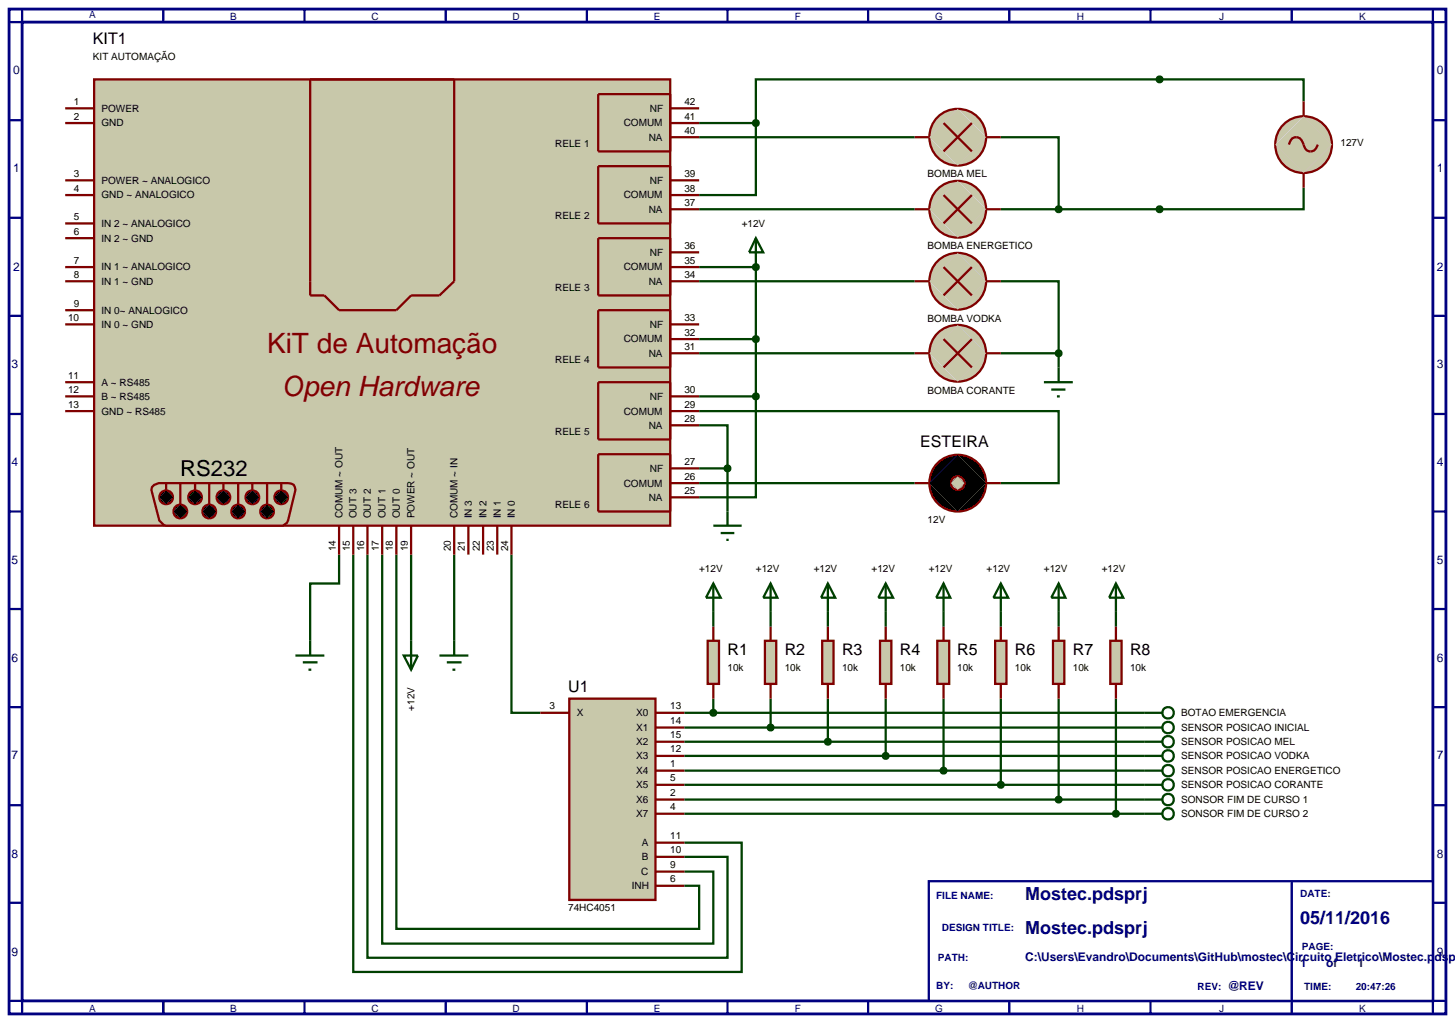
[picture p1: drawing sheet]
<svg xmlns="http://www.w3.org/2000/svg" width="257mm" height="180mm" viewBox="0 0 257 180" stroke-linecap="round" stroke-linejoin="round" font-family="sans-serif">
<path d="M1.6 1.6h253.4v177.2h-253.4zM3.9 3.9h248.8v172.6h-248.8z" fill="none" stroke="#000080" stroke-width=".5"/>
<path d="M3.9 1.6v2.3h-2.3M28.8 1.6v2.3" fill="none" stroke="#000080" stroke-width=".4"/>
<path d="M163.8 155.4h88.9v21.1h-88.9z" fill="#fff" stroke="#000080" stroke-width=".4"/>
<g fill="none" stroke="#000080" stroke-width=".4">
<path d="M53.7 1.6v2.3M78.6 1.6v2.3M103.5 1.6v2.3M128.3 1.6v2.3M153.1 1.6v2.3M178 1.6v2.3M202.9 1.6v2.3M227.8 1.6v2.3M252.7 1.6v2.3h2.3M1.6 21.2h2.3M1.6 38.4h2.3M252.7 21.2h2.3"/>
<path d="M252.7 38.4h2.3M1.6 55.7h2.3M252.7 55.7h2.3M1.6 73h2.3M252.7 73h2.3M1.6 90.2h2.3M252.7 90.2h2.3M1.6 107.4h2.3M252.7 107.4h2.3M1.6 124.7h2.3M252.7 124.7h2.3M1.6 142h2.3"/>
<path d="M1.6 159.2h2.3M227.8 155.4v23.4M252.7 142h2.3M252.7 159.2h2.3M1.6 176.5h2.3v2.3M28.8 176.5v2.3M53.7 176.5v2.3M78.6 176.5v2.3M103.5 176.5v2.3M128.3 176.5v2.3M153.1 176.5v2.3M178 176.5v2.3"/>
<path d="M202.9 176.5v2.3M255 176.5h-2.3v2.3"/>
</g>
<g fill="none" stroke="#004000" stroke-width=".4">
<path d="M229.9 17.9v-3.9h-96.6v7.7M123.3 36.9h38M123.3 24.2h38M123.3 21.7h10M133.3 21.7v12.7h-10M176.5 24.2h10.2v12.7M229.9 33.1v3.8h-53.4M123.3 47.1h10v22.8M123.3 59.8h10M123.3 49.6h38M176.5 49.6h10.2v12.7M123.3 72.5h63.4v12.7h-10.2"/>
<path d="M123.3 75h5v7.6M123.3 69.9h10M123.3 62.3h38M133.3 69.9v17.8h-10M176.5 62.3h10.2M186.7 62.3v2.5M59.8 97.8v5.1h-5.1v10.1M62.3 97.8v73.6h68.5v-22.8h-10.1M64.8 97.8v71.1h63.5v-17.8h-7.6M67.4 97.8v68.6h58.4v-12.7h-5.1M69.9 97.8v66h53.4v-7.6h-2.6M72.5 97.8v15.2"/>
<path d="M80.1 97.8v15.2M90.2 97.8v27.9h5.1M123.3 85.2h38M123.3 82.6h5M128.3 82.6v7.6M125.8 107.9v2.6M135.9 107.9v2.6M146 107.9v2.6M156.2 107.9v2.6M166.4 107.9v2.6M176.5 107.9v2.6M186.7 107.9v2.6"/>
<path d="M196.8 107.9v2.6M120.7 125.7h81.2M120.7 128.3h81.2M120.7 130.8h81.2M120.7 133.3h81.2M120.7 135.9h81.2M120.7 138.4h81.2M125.8 123.2v2.5M135.9 123.2v5.1M146 123.2v7.6M156.2 123.2v10.1M166.4 123.2v12.7"/>
<path d="M176.5 123.2v15.2M186.7 123.2v17.8M196.8 123.2v20.3M120.7 141h81.2M120.7 143.5h81.2"/>
</g>
<path d="M16.6 14h101.6v78.7h-101.6z" fill="#c8c8aa" stroke="#800000" stroke-width=".4"/>
<path d="M54.7 14h25.4v35.6l-2.6 2.5h-5l-2.6 2.6h-10.1l-2.6-2.6h-2.5zM105.5 16.6h12.7v10.1h-12.7zM105.5 29.3h12.7v10.1h-12.7zM105.5 42h12.7v10.1h-12.7zM105.5 54.7h12.7v10.1h-12.7zM105.5 67.4h12.7v10.1h-12.7zM105.5 80.1h12.7v10.1h-12.7z" fill="none" stroke="#800000" stroke-width=".4"/>
<path d="M27.2 85.5l.8-.3h22.9a1.06 1.06 0 0 1 1.2 1.2l-1.3 5.4-.2 .4-.7 .5h-20.6l-.4-.1-.8-.8-1.4-5.4 .1-.5z" fill="#c8c8aa" stroke="#800000" stroke-width=".4"/>
<g fill="#000" stroke="#800000" stroke-width=".4">
<path d="M28.3 87l.6-.4 .4-.1-1.2 1.2zM29.3 86.5a1.16 1.16 0 0 1 1.2 1.2zM30.5 87.7a1.16 1.16 0 0 1-1.2 1.2zM28.1 87.7l1.2 1.2a1.16 1.16 0 0 1-1.2-1.2z"/>
<path d="M31.1 89.2l.7-.2-1.2 1.2 .1-.4zM31.8 89a1.16 1.16 0 0 1 1.2 1.2zM33 90.2a1.16 1.16 0 0 1-1.2 1.2zM30.6 90.2l1.2 1.2a1.16 1.16 0 0 1-1.2-1.2z"/>
<path d="M33.4 87l.6-.4 .4-.1-1.2 1.2zM34.4 86.5a1.16 1.16 0 0 1 1.2 1.2zM35.6 87.7a1.16 1.16 0 0 1-1.2 1.2zM33.2 87.7l1.2 1.2a1.16 1.16 0 0 1-1.2-1.2z"/>
<path d="M36.2 89.2l.7-.2-1.2 1.2 .1-.4zM36.9 89a1.16 1.16 0 0 1 1.2 1.2zM36.9 91.4l1.2-1.2a1.16 1.16 0 0 1-1.2 1.2zM35.7 90.2l1.2 1.2a1.16 1.16 0 0 1-1.2-1.2z"/>
<path d="M38.4 87l.6-.4 .4-.1-1.2 1.2zM39.4 86.5a1.16 1.16 0 0 1 1.2 1.2zM40.6 87.7a1.16 1.16 0 0 1-1.2 1.2zM38.2 87.7l1.2 1.2a1.16 1.16 0 0 1-1.2-1.2z"/>
<path d="M41.3 89.2l.7-.2-1.2 1.2 .1-.4zM42 89a1.16 1.16 0 0 1 1.2 1.2zM42 91.4l1.2-1.2a1.16 1.16 0 0 1-1.2 1.2zM40.8 90.2l1.2 1.2a1.16 1.16 0 0 1-1.2-1.2z"/>
<path d="M43.5 87l.6-.4 .4-.1-1.2 1.2zM44.5 86.5a1.16 1.16 0 0 1 1.2 1.2zM45.7 87.7a1.16 1.16 0 0 1-1.2 1.2zM43.3 87.7l1.2 1.2a1.16 1.16 0 0 1-1.2-1.2z"/>
<path d="M46.4 89.2l.7-.2-1.2 1.2 .1-.4zM47.1 89a1.16 1.16 0 0 1 1.2 1.2zM48.3 90.2a1.16 1.16 0 0 1-1.2 1.2zM45.9 90.2l1.2 1.2a1.16 1.16 0 0 1-1.2-1.2z"/>
<path d="M48.6 87l.6-.4 .4-.1-1.2 1.2zM49.6 86.5a1.16 1.16 0 0 1 1.2 1.2zM50.8 87.7a1.16 1.16 0 0 1-1.2 1.2zM48.4 87.7l1.2 1.2a1.16 1.16 0 0 1-1.2-1.2z"/>
</g>
<path d="M28.1 87.7l1.2-1.2 1.2 1.2-1.2 1.2zM31.8 89l1.2 1.2-1.2 1.2-1.2-1.2zM33.2 87.7l1.2-1.2 1.2 1.2-1.2 1.2zM36.9 89l1.2 1.2-1.2 1.2-1.2-1.2zM38.2 87.7l1.2-1.2 1.2 1.2-1.2 1.2zM42 89l1.2 1.2-1.2 1.2-1.2-1.2zM43.3 87.7l1.2-1.2 1.2 1.2-1.2 1.2zM47.1 89l1.2 1.2-1.2 1.2-1.2-1.2zM48.4 87.7l1.2-1.2 1.2 1.2-1.2 1.2z" fill="#000"/>
<g fill="none" stroke="#800000" stroke-width=".4">
<path d="M11.5 19.1h5.1M118.2 19.1h5.1M11.5 21.7h5.1M11.5 31.8h5.1M11.5 34.4h5.1M11.5 39.4h5.1M118.2 21.7h5.1M118.2 24.2h5.1M118.2 31.8h5.1M118.2 34.4h5.1M118.2 36.9h5.1M11.5 47.1h5.1"/>
<path d="M11.5 49.6h5.1M11.5 57.2h5.1M11.5 42h5.1M11.5 54.7h5.1M118.2 44.5h5.1M118.2 47.1h5.1M118.2 49.6h5.1M118.2 57.2h5.1M118.2 59.8h5.1M11.5 72.5h5.1M11.5 69.9h5.1M11.5 67.4h5.1"/>
<path d="M118.2 72.5h5.1M118.2 62.3h5.1M118.2 69.9h5.1M118.2 75h5.1M29.3 85.2v1.2M31.8 85.2v3.8M34.4 85.2v1.2M36.9 85.2v3.8M39.4 85.2v1.2M42 85.2v3.8M44.5 85.2v1.2M47.1 85.2v3.8"/>
<path d="M49.6 85.2v1.2M59.8 92.7v5.1M62.3 92.7v5.1M64.8 92.7v5.1M67.4 92.7v5.1M69.9 92.7v5.1M72.5 92.7v5.1M80.1 92.7v5.1M82.6 92.7v5.1M85.2 92.7v5.1M87.7 92.7v5.1M90.2 92.7v5.1"/>
<path d="M118.2 82.6h5.1M118.2 85.2h5.1M118.2 87.7h5.1"/>
</g>
<path d="M71.2 115.6h2.5l-1.2 2.5zM72.5 113v5.1M77.5 115.6h5.1M78.8 116.8h2.6M79.8 118.1h.5M80.1 113v2.6" fill="none" stroke="#004000" stroke-width=".4"/>
<path d="M100.4 123.2h15.2v35.5h-15.2z" fill="#c8c8aa" stroke="#800000" stroke-width=".4"/>
<g fill="none" stroke="#800000" stroke-width=".4">
<path d="M95.3 125.7h5.1M115.6 125.7h5.1M115.6 128.3h5.1M115.6 130.8h5.1M115.6 133.3h5.1M115.6 135.9h5.1M115.6 138.4h5.1M115.6 141h5.1M115.6 143.5h5.1M115.6 148.6h5.1M115.6 151.1h5.1M115.6 153.7h5.1"/>
<path d="M115.6 156.2h5.1"/>
</g>
<g fill="none" stroke="#004000" stroke-width=".4">
<path d="M52.1 115.6h5.1M53.4 116.8h2.6M54.4 118.1h.5M54.7 113v2.6M201.9 125.7h3.1M201.9 128.3h3.1M201.9 130.8h3.1M201.9 133.3h3.1M201.9 135.9h3.1M201.9 138.4h3.1M201.9 141h3.1M201.9 143.5h3.1"/>
<circle cx="206" cy="130.8" r="1.01"/>
<circle cx="206" cy="133.3" r="1.01"/>
<circle cx="206" cy="135.9" r="1.01"/>
<circle cx="206" cy="125.7" r="1.01"/>
<circle cx="206" cy="138.4" r="1.01"/>
<circle cx="206" cy="128.3" r="1.01"/>
<circle cx="206" cy="143.5" r="1.01"/>
<circle cx="206" cy="141" r="1.01"/>
</g>
<path d="M124.8 113h2v7.6h-2z" fill="#c8c8aa" stroke="#800000" stroke-width=".4"/>
<path d="M125.8 110.5v2.5M125.8 120.6v2.6" fill="none" stroke="#800000" stroke-width=".4"/>
<path d="M134.9 113h2v7.6h-2z" fill="#c8c8aa" stroke="#800000" stroke-width=".4"/>
<path d="M135.9 110.5v2.5M135.9 120.6v2.6" fill="none" stroke="#800000" stroke-width=".4"/>
<path d="M145 113h2v7.6h-2z" fill="#c8c8aa" stroke="#800000" stroke-width=".4"/>
<path d="M146 110.5v2.5M146 120.6v2.6" fill="none" stroke="#800000" stroke-width=".4"/>
<path d="M155.2 113h2v7.6h-2z" fill="#c8c8aa" stroke="#800000" stroke-width=".4"/>
<path d="M156.2 110.5v2.5M156.2 120.6v2.6" fill="none" stroke="#800000" stroke-width=".4"/>
<path d="M165.3 113h2.1v7.6h-2.1z" fill="#c8c8aa" stroke="#800000" stroke-width=".4"/>
<path d="M166.4 110.5v2.5M166.4 120.6v2.6" fill="none" stroke="#800000" stroke-width=".4"/>
<path d="M175.5 113h2v7.6h-2z" fill="#c8c8aa" stroke="#800000" stroke-width=".4"/>
<path d="M176.5 110.5v2.5M176.5 120.6v2.6" fill="none" stroke="#800000" stroke-width=".4"/>
<path d="M185.7 113h2v7.6h-2z" fill="#c8c8aa" stroke="#800000" stroke-width=".4"/>
<path d="M186.7 110.5v2.5M186.7 120.6v2.6" fill="none" stroke="#800000" stroke-width=".4"/>
<path d="M195.8 113h2v7.6h-2z" fill="#c8c8aa" stroke="#800000" stroke-width=".4"/>
<path d="M196.8 110.5v2.5M196.8 120.6v2.6" fill="none" stroke="#800000" stroke-width=".4"/>
<path d="M125.4 125.4l.4-.2-.5 .5zM125.8 125.2l.4 .2 .1 .3zM125.8 126.2l.5-.5-.2 .4zM125.3 125.7l.5 .5-.3-.1z" fill="#004000" stroke="#004000" stroke-width=".4"/>
<path d="M125.8 125.2l.5 .5-.5 .5-.5-.5z" fill="#004000"/>
<path d="M135.6 127.9l.3-.1-.5 .5zM135.9 127.8l.3 .1 .2 .4zM135.9 128.8l.5-.5-.2 .4zM135.4 128.3l.5 .5-.3-.1z" fill="#004000" stroke="#004000" stroke-width=".4"/>
<path d="M135.9 127.8l.5 .5-.5 .5-.5-.5z" fill="#004000"/>
<path d="M145.7 130.4l.3-.1-.5 .5zM146 130.3l.3 .1 .2 .4zM146 131.3l.5-.5-.2 .4zM145.5 130.8l.5 .5-.3-.1z" fill="#004000" stroke="#004000" stroke-width=".4"/>
<path d="M146 130.3l.5 .5-.5 .5-.5-.5z" fill="#004000"/>
<path d="M155.8 133l.4-.2-.5 .5zM156.2 132.8l.3 .1 .2 .4zM156.7 133.3l-.1 .3-.4 .2zM155.7 133.3l.5 .5-.3-.1z" fill="#004000" stroke="#004000" stroke-width=".4"/>
<path d="M155.7 133.3l.5-.5 .5 .5-.5 .5z" fill="#004000"/>
<path d="M166.1 135.5l.3-.1-.5 .5zM166.4 135.4l.3 .1 .2 .4zM166.9 135.9l-.1 .3-.4 .2zM165.9 135.9l.5 .5-.4-.2z" fill="#004000" stroke="#004000" stroke-width=".4"/>
<path d="M166.4 135.4l.5 .5-.5 .5-.5-.5z" fill="#004000"/>
<path d="M176.1 138.1l.4-.2-.5 .5zM176.5 137.9l.4 .2 .1 .3zM177 138.4l-.2 .4-.3 .1zM176 138.4l.5 .5-.3-.1z" fill="#004000" stroke="#004000" stroke-width=".4"/>
<path d="M176.5 137.9l.5 .5-.5 .5-.5-.5z" fill="#004000"/>
<path d="M186.3 140.7l.4-.2-.5 .5zM186.7 140.5l.3 .1 .2 .4zM186.7 141.5l.5-.5-.2 .4zM186.2 141l.5 .5-.3-.1z" fill="#004000" stroke="#004000" stroke-width=".4"/>
<path d="M186.2 141l.5-.5 .5 .5-.5 .5z" fill="#004000"/>
<path d="M196.5 143.1l.3-.1-.5 .5zM196.8 143l.4 .2 .1 .3zM196.8 144l.5-.5-.2 .4zM196.3 143.5l.5 .5-.4-.2z" fill="#004000" stroke="#004000" stroke-width=".4"/>
<path d="M196.8 143l.5 .5-.5 .5-.5-.5z" fill="#004000"/>
<g fill="none" stroke="#004000" stroke-width=".4">
<path d="M125.8 102.9l1.3 2.5h-2.6zM125.8 102.9v5M135.9 102.9l1.2 2.5h-2.5zM135.9 102.9v5M146 102.9l1.3 2.5h-2.5zM146 102.9v5M156.2 102.9l1.3 2.5h-2.6zM156.2 102.9v5M166.4 102.9l1.2 2.5h-2.5zM166.4 102.9v5M176.5 102.9l1.3 2.5h-2.6zM176.5 102.9v5"/>
<path d="M186.7 102.9l1.2 2.5h-2.5zM186.7 102.9v5M196.8 102.9l1.3 2.5h-2.5zM196.8 102.9v5"/>
</g>
<path d="M165.1 82a5 5 0 0 1 3.8-1.8l-5 5a5 5 0 0 1 1.2-3.2zM168.9 80.2a5 5 0 0 1 5 5zM173.9 85.2a5 5 0 0 1-5 5zM163.9 85.2l5 5a5 5 0 0 1-5-5z" fill="#000" stroke="#800000" stroke-width=".4"/>
<path d="M163.9 85.2l5-5 5 5-5 5z" fill="#000"/>
<path d="M168.2 84.2l.7-.2-1.2 1.2 .1-.4zM168.9 84a1.16 1.16 0 0 1 1.2 1.2zM170.1 85.2a1.16 1.16 0 0 1-1.2 1.2zM167.7 85.2l1.2 1.2a1.16 1.16 0 0 1-1.2-1.2z" fill="#c8c8aa" stroke="#800000" stroke-width=".4"/>
<path d="M167.7 85.2l1.2-1.2 1.2 1.2-1.2 1.2z" fill="#c8c8aa"/>
<path d="M161.3 85.2h2.5M174 85.2h2.5" fill="none" stroke="#800000" stroke-width=".4"/>
<path d="M133 69.5l.3-.1-.5 .5zM133.3 69.4l.3 .1 .2 .4zM133.3 70.4l.5-.5-.2 .4zM132.8 69.9l.5 .5-.4-.2z" fill="#004000" stroke="#004000" stroke-width=".4"/>
<path d="M133.3 69.4l.5 .5-.5 .5-.5-.5z" fill="#004000"/>
<path d="M125.8 92.7h5M127.1 94h2.4M128.1 95.2h.4M128.3 90.2v2.5" fill="none" stroke="#004000" stroke-width=".4"/>
<path d="M128 82.2l.3-.1-.5 .5zM128.3 82.1l.4 .2 .1 .3zM128.3 83.1l.5-.5-.1 .3zM127.8 82.6l.5 .5-.3-.1z" fill="#004000" stroke="#004000" stroke-width=".4"/>
<path d="M128.3 82.1l.5 .5-.5 .5-.5-.5z" fill="#004000"/>
<path d="M165.1 59.1a5 5 0 0 1 3.8-1.8l-5 5a5 5 0 0 1 1.2-3.2zM168.9 57.3a5 5 0 0 1 5 5zM173.9 62.3a5 5 0 0 1-5 5zM163.9 62.3l5 5a5 5 0 0 1-5-5z" fill="#c8c8aa" stroke="#800000" stroke-width=".4"/>
<path d="M163.9 62.3l5-5 5 5-5 5z" fill="#c8c8aa"/>
<path d="M166.4 59.8l5 5M171.4 59.8l-5 5M161.3 62.3h2.5M174 62.3h2.5" fill="none" stroke="#800000" stroke-width=".4"/>
<path d="M133.3 42l1.3 2.5h-2.5zM133.3 42v5.1" fill="none" stroke="#004000" stroke-width=".4"/>
<path d="M133 59.4l.3-.1-.5 .5zM133.3 59.3l.3 .1 .2 .4zM133.3 60.3l.5-.5-.2 .4zM132.8 59.8l.5 .5-.4-.2z" fill="#004000" stroke="#004000" stroke-width=".4"/>
<path d="M133.3 59.3l.5 .5-.5 .5-.5-.5z" fill="#004000"/>
<path d="M165.1 46.4a5 5 0 0 1 3.8-1.8l-5 5a5 5 0 0 1 1.2-3.2zM168.9 44.6a5 5 0 0 1 5 5zM173.9 49.6a5 5 0 0 1-5 5zM163.9 49.6l5 5a5 5 0 0 1-5-5z" fill="#c8c8aa" stroke="#800000" stroke-width=".4"/>
<path d="M163.9 49.6l5-5 5 5-5 5z" fill="#c8c8aa"/>
<path d="M161.3 49.6h2.5M166.4 47.1l5 5M171.4 47.1l-5 5M174 49.6h2.5" fill="none" stroke="#800000" stroke-width=".4"/>
<path d="M165.1 33.7a5 5 0 0 1 3.8-1.8l-5 5a5 5 0 0 1 1.2-3.2zM168.9 31.9a5 5 0 0 1 5 5zM173.9 36.9a5 5 0 0 1-5 5zM163.9 36.9l5 5a5 5 0 0 1-5-5z" fill="#c8c8aa" stroke="#800000" stroke-width=".4"/>
<path d="M163.9 36.9l5-5 5 5-5 5z" fill="#c8c8aa"/>
<path d="M161.3 36.9h2.5M166.4 34.4l5 5M171.4 34.4l-5 5M174 36.9h2.5" fill="none" stroke="#800000" stroke-width=".4"/>
<path d="M165.1 21a5 5 0 0 1 3.8-1.8l-5 5a5 5 0 0 1 1.2-3.2zM168.9 19.2a5 5 0 0 1 5 5zM173.9 24.2a5 5 0 0 1-5 5zM163.9 24.2l5 5a5 5 0 0 1-5-5z" fill="#c8c8aa" stroke="#800000" stroke-width=".4"/>
<path d="M163.9 24.2l5-5 5 5-5 5z" fill="#c8c8aa"/>
<path d="M161.3 24.2h2.5M166.4 21.7l5 5M171.4 21.7l-5 5M174 24.2h2.5" fill="none" stroke="#800000" stroke-width=".4"/>
<path d="M184.1 67.4h5.1M185.4 68.7h2.5M186.4 69.9h.5M186.7 64.8v2.6" fill="none" stroke="#004000" stroke-width=".4"/>
<path d="M186.3 62l.4-.2-.5 .5zM186.7 61.8l.3 .1 .2 .4zM187.2 62.3l-.1 .3-.4 .2zM186.2 62.3l.5 .5-.4-.2z" fill="#004000" stroke="#004000" stroke-width=".4"/>
<path d="M186.2 62.3l.5-.5 .5 .5-.5 .5z" fill="#004000"/>
<path d="M133 46.7l.3-.1-.5 .5zM133.3 46.6l.3 .1 .2 .4zM133.3 47.6l.5-.5-.2 .4zM132.8 47.1l.5 .5-.4-.2z" fill="#004000" stroke="#004000" stroke-width=".4"/>
<path d="M133.3 46.6l.5 .5-.5 .5-.5-.5z" fill="#004000"/>
<path d="M226.7 21.7a5 5 0 0 1 3.2-1.2l-5 5a5 5 0 0 1 1.8-3.8zM229.9 20.5a5 5 0 0 1 5 5zM234.9 25.5a5 5 0 0 1-5 5zM224.9 25.5l5 5a5 5 0 0 1-5-5z" fill="#c8c8aa" stroke="#800000" stroke-width=".4"/>
<path d="M229.9 20.5l5 5-5 5-5-5z" fill="#c8c8aa"/>
<path d="M229.9 17.9v2.5M227.3 25.5a1.31 1.31 0 0 1 1.7-1.2 3.4 3.4 0 0 1 1.2 1.9 1.14 1.14 0 0 0 1.1 .5 1.14 1.14 0 0 0 .9-.8l.2-.4M229.9 30.6v2.5" fill="none" stroke="#800000" stroke-width=".4"/>
<path d="M186.3 36.6l.4-.2-.5 .5zM186.7 36.4l.3 .1 .2 .4zM187.2 36.9l-.1 .3-.4 .2zM186.2 36.9l.5 .5-.4-.2z" fill="#004000" stroke="#004000" stroke-width=".4"/>
<path d="M186.2 36.9l.5-.5 .5 .5-.5 .5z" fill="#004000"/>
<path d="M133 21.3l.3-.1-.5 .5zM133.3 21.2l.3 .1 .2 .4zM133.3 22.2l.5-.5-.2 .4zM132.8 21.7l.5 .5-.4-.2z" fill="#004000" stroke="#004000" stroke-width=".4"/>
<path d="M133.3 21.2l.5 .5-.5 .5-.5-.5z" fill="#004000"/>
<path d="M204.1 36.6l.4-.2-.5 .5zM204.5 36.4l.4 .2 .1 .3zM205 36.9l-.1 .3-.4 .2zM204 36.9l.5 .5-.4-.2z" fill="#004000" stroke="#004000" stroke-width=".4"/>
<path d="M204.5 36.4l.5 .5-.5 .5-.5-.5z" fill="#004000"/>
<path d="M204.1 13.7l.4-.2-.5 .5zM204.5 13.5l.4 .2 .1 .3zM204.5 14.5l.5-.5-.1 .3zM204 14l.5 .5-.4-.2z" fill="#004000" stroke="#004000" stroke-width=".4"/>
<path d="M204.5 13.5l.5 .5-.5 .5-.5-.5z" fill="#004000"/>
<g font-size="4.9" fill="#800000">
<text x="47.1" y="62.2">KiT de Automação</text>
<text x="49.6" y="69.8">Open Hardware</text>
</g>
<text font-size="3.9" x="31.8" y="83.9">RS232</text>
<g font-size="3.2" fill="#000080">
<text x="180.8" y="158.8">Mostec.pdsprj</text>
<text x="180.8" y="164.7">Mostec.pdsprj</text>
<text x="229.3" y="162.9">05/11/2016</text>
</g>
<g font-size="2.8">
<text x="16.4" y="7.8">KIT1</text>
<text x="162.3" y="78.9">ESTEIRA</text>
<text x="128.3" y="115.6">R1</text>
<text x="138.4" y="115.6">R2</text>
<text x="148.5" y="115.6">R3</text>
<text x="158.7" y="115.6">R4</text>
<text x="168.8" y="115.6">R5</text>
<text x="179" y="115.6">R6</text>
<text x="189.2" y="115.6">R7</text>
<text x="199.3" y="115.6">R8</text>
<text x="100.2" y="122.1">U1</text>
</g>
<g font-size="2.1" fill="#000080">
<text x="2.3" y="13.1">0</text>
<text x="253.4" y="13.1">0</text>
<text x="2.3" y="30.4">1</text>
<text x="253.4" y="30.4">1</text>
<text x="2.3" y="47.7">2</text>
<text x="253.4" y="47.7">2</text>
<text x="2" y="64.9">3</text>
<text x="253.4" y="64.9">3</text>
<text x="2" y="82.2">4</text>
<text x="253.4" y="82.2">4</text>
<text x="2" y="99.4">5</text>
<text x="253.4" y="99.4">5</text>
<text x="2" y="116.7">6</text>
<text x="253.4" y="116.7">6</text>
<text x="2" y="133.9">7</text>
<text x="253.4" y="133.9">7</text>
<text x="2" y="151.2">8</text>
<text x="253.4" y="151.2">8</text>
<text x="2" y="168.5">9</text>
<text x="180.8" y="169.5">C:\Users\Evandro\Documents\GitHub\mostec\Circuito Eletrico\Mostec.pdsprj</text>
<text x="229.3" y="170.5">1</text>
<text x="233.9" y="170.5">of</text>
<text x="239.4" y="170.5">1</text>
<text x="253.4" y="168.5">9</text>
<text x="216.5" y="174.6">@REV</text>
</g>
<g font-size="1.8" fill="#000080">
<text x="15.7" y="3.2">A</text>
<text x="40.6" y="3.5">B</text>
<text x="65.5" y="3.5">C</text>
<text x="90.4" y="3.5">D</text>
<text x="115.3" y="3.5">E</text>
<text x="140.2" y="3.5">F</text>
<text x="164.9" y="3.5">G</text>
<text x="189.9" y="3.5">H</text>
<text x="215" y="3.5">J</text>
<text x="239.7" y="3.5">K</text>
<text x="165.1" y="158.6">FILE NAME:</text>
<text x="229.3" y="158.1">DATE:</text>
<text x="166.1" y="164.2">DESIGN TITLE:</text>
<text x="229.6" y="167.5">PAGE:</text>
<text x="165.4" y="169.5">PATH:</text>
<text x="15.7" y="178.4">A</text>
<text x="40.6" y="178.4">B</text>
<text x="65.5" y="178.4">C</text>
<text x="90.4" y="178.4">D</text>
<text x="115.3" y="178.4">E</text>
<text x="140.2" y="178.4">F</text>
<text x="164.9" y="178.4">G</text>
<text x="165.1" y="174.4">BY:</text>
<text x="170.7" y="174.4">@AUTHOR</text>
<text x="189.9" y="178.4">H</text>
<text x="211.2" y="174.6">REV:</text>
<text x="215" y="178.4">J</text>
<text x="230" y="174.6">TIME:</text>
<text x="239.1" y="174.6">20:47:26</text>
<text x="239.7" y="178.4">K</text>
</g>
<g font-size="1.8">
<text x="16.4" y="10.6">KIT AUTOMAÇÃO</text>
<text x="13" y="18.5">1</text>
<text x="13" y="21.1">2</text>
<text x="17.9" y="19.7">POWER</text>
<text x="17.9" y="22.3">GND</text>
<text x="110" y="22.3">COMUM</text>
<text x="114.6" y="19.7">NF</text>
<text x="120.7" y="18.5">42</text>
<text x="120.7" y="21.1">41</text>
<text x="120.7" y="23.6">40</text>
<text x="97.9" y="26">RELE 1</text>
<text x="114.4" y="24.8">NA</text>
<text x="236.4" y="25.8">127V</text>
<text x="13" y="31.2">3</text>
<text x="13" y="33.8">4</text>
<text x="17.9" y="32.4">POWER ~ ANALOGICO</text>
<text x="17.9" y="35">GND ~ ANALOGICO</text>
<text x="110" y="35">COMUM</text>
<text x="114.6" y="32.4">NF</text>
<text x="120.7" y="31.2">39</text>
<text x="120.7" y="33.8">38</text>
<text x="163.6" y="31.3">BOMBA MEL</text>
<text x="13" y="38.8">5</text>
<text x="13" y="41.4">6</text>
<text x="17.9" y="40">IN 2 ~ ANALOGICO</text>
<text x="97.9" y="38.7">RELE 2</text>
<text x="114.4" y="37.5">NA</text>
<text x="120.7" y="36.3">37</text>
<text x="130.8" y="40">+12V</text>
<text x="13" y="46.5">7</text>
<text x="17.9" y="42.6">IN 2 ~ GND</text>
<text x="17.9" y="47.7">IN 1 ~ ANALOGICO</text>
<text x="110" y="47.7">COMUM</text>
<text x="114.6" y="45.1">NF</text>
<text x="120.7" y="43.9">36</text>
<text x="120.7" y="46.5">35</text>
<text x="163.6" y="44">BOMBA ENERGETICO</text>
<text x="13" y="49">8</text>
<text x="17.9" y="50.2">IN 1 ~ GND</text>
<text x="97.9" y="51.4">RELE 3</text>
<text x="114.4" y="50.2">NA</text>
<text x="120.7" y="49">34</text>
<text x="12" y="56.6">10</text>
<text x="13" y="54.1">9</text>
<text x="17.9" y="55.3">IN 0~ ANALOGICO</text>
<text x="17.9" y="57.8">IN 0 ~ GND</text>
<text x="114.6" y="57.8">NF</text>
<text x="120.7" y="56.6">33</text>
<text x="120.7" y="59.2">32</text>
<text x="163.6" y="56.7">BOMBA VODKA</text>
<text x="97.9" y="64.1">RELE 4</text>
<text x="110" y="60.4">COMUM</text>
<text x="114.4" y="62.9">NA</text>
<text x="120.7" y="61.7">31</text>
<text x="12" y="71.9">13</text>
<text x="12" y="66.8">11</text>
<text x="12" y="69.3">12</text>
<text x="17.9" y="68">A ~ RS485</text>
<text x="17.9" y="70.5">B ~ RS485</text>
<text x="114.6" y="70.5">NF</text>
<text x="120.7" y="69.3">30</text>
<text x="120.7" y="71.9">29</text>
<text x="163.6" y="69.4">BOMBA CORANTE</text>
<text x="17.9" y="73.1">GND ~ RS485</text>
<text x="97.9" y="76.8">RELE 5</text>
<text x="110" y="73.1">COMUM</text>
<text x="114.4" y="75.6">NA</text>
<text x="120.7" y="74.4">28</text>
<text x="114.6" y="83.2">NF</text>
<text x="120.7" y="82">27</text>
<text x="97.9" y="89.5">RELE 6</text>
<text x="110" y="85.8">COMUM</text>
<text x="114.4" y="88.3">NA</text>
<text x="120.7" y="84.6">26</text>
<text x="120.7" y="87.1">25</text>
<text x="60.4" y="91.4" transform="rotate(-90 60.4 91.4)">COMUM ~ OUT</text>
<text x="62.9" y="91.4" transform="rotate(-90 62.9 91.4)">OUT 3</text>
<text x="65.4" y="91.4" transform="rotate(-90 65.4 91.4)">OUT 2</text>
<text x="68" y="91.4" transform="rotate(-90 68 91.4)">OUT 1</text>
<text x="70.5" y="91.4" transform="rotate(-90 70.5 91.4)">OUT 0</text>
<text x="73.1" y="91.4" transform="rotate(-90 73.1 91.4)">POWER ~ OUT</text>
<text x="80.7" y="91.4" transform="rotate(-90 80.7 91.4)">COMUM ~ IN</text>
<text x="83.2" y="91.4" transform="rotate(-90 83.2 91.4)">IN 3</text>
<text x="85.8" y="91.4" transform="rotate(-90 85.8 91.4)">IN 2</text>
<text x="88.3" y="91.4" transform="rotate(-90 88.3 91.4)">IN 1</text>
<text x="90.8" y="91.4" transform="rotate(-90 90.8 91.4)">IN 0</text>
<text x="163.6" y="92.3">12V</text>
<text x="59.2" y="97.2" transform="rotate(-90 59.2 97.2)">14</text>
<text x="61.7" y="97.2" transform="rotate(-90 61.7 97.2)">15</text>
<text x="64.2" y="97.2" transform="rotate(-90 64.2 97.2)">16</text>
<text x="66.8" y="97.2" transform="rotate(-90 66.8 97.2)">17</text>
<text x="69.3" y="97.2" transform="rotate(-90 69.3 97.2)">18</text>
<text x="71.9" y="97.2" transform="rotate(-90 71.9 97.2)">19</text>
<text x="79.5" y="97.2" transform="rotate(-90 79.5 97.2)">20</text>
<text x="82" y="97.2" transform="rotate(-90 82 97.2)">21</text>
<text x="84.6" y="97.2" transform="rotate(-90 84.6 97.2)">22</text>
<text x="87.1" y="97.2" transform="rotate(-90 87.1 97.2)">23</text>
<text x="89.6" y="97.2" transform="rotate(-90 89.6 97.2)">24</text>
<text x="123.3" y="100.9">+12V</text>
<text x="133.3" y="100.9">+12V</text>
<text x="143.5" y="100.9">+12V</text>
<text x="153.7" y="100.9">+12V</text>
<text x="163.8" y="100.9">+12V</text>
<text x="174" y="100.9">+12V</text>
<text x="184.1" y="100.9">+12V</text>
<text x="194.3" y="100.9">+12V</text>
<text x="128.3" y="118.4">10k</text>
<text x="138.4" y="118.4">10k</text>
<text x="148.5" y="118.4">10k</text>
<text x="158.7" y="118.4">10k</text>
<text x="168.8" y="118.4">10k</text>
<text x="179" y="118.4">10k</text>
<text x="189.2" y="118.4">10k</text>
<text x="199.3" y="118.4">10k</text>
<text x="73.1" y="125.3" transform="rotate(-90 73.1 125.3)">+12V</text>
<text x="96.9" y="125.1">3</text>
<text x="118.2" y="125.1">13</text>
<text x="101.7" y="126.3">X</text>
<text x="112.2" y="126.3">X0</text>
<text x="112.2" y="128.9">X1</text>
<text x="112.2" y="131.4">X2</text>
<text x="118.2" y="127.7">14</text>
<text x="118.2" y="130.2">15</text>
<text x="208.3" y="126.3">BOTAO EMERGENCIA</text>
<text x="208.3" y="128.9">SENSOR POSICAO INICIAL</text>
<text x="208.3" y="131.4">SENSOR POSICAO MEL</text>
<text x="112.2" y="133.9">X3</text>
<text x="112.2" y="136.5">X4</text>
<text x="118.2" y="132.7">12</text>
<text x="118.2" y="135.3">1</text>
<text x="118.2" y="137.8">5</text>
<text x="208.3" y="133.9">SENSOR POSICAO VODKA</text>
<text x="208.3" y="136.5">SENSOR POSICAO ENERGETICO</text>
<text x="112.2" y="139">X5</text>
<text x="112.2" y="141.6">X6</text>
<text x="118.2" y="140.4">2</text>
<text x="118.2" y="142.9">4</text>
<text x="208.3" y="139">SENSOR POSICAO CORANTE</text>
<text x="208.3" y="141.6">SONSOR FIM DE CURSO 1</text>
<text x="112.2" y="144.1">X7</text>
<text x="113.2" y="149.2">A</text>
<text x="118.2" y="148">11</text>
<text x="208.3" y="144.1">SONSOR FIM DE CURSO 2</text>
<text x="113.1" y="154.3">C</text>
<text x="113.2" y="151.7">B</text>
<text x="118.2" y="150.5">10</text>
<text x="118.2" y="153.1">9</text>
<text x="118.2" y="155.6">6</text>
<text x="100.2" y="160.7">74HC4051</text>
<text x="111.4" y="156.8">INH</text>
</g>
</svg>
